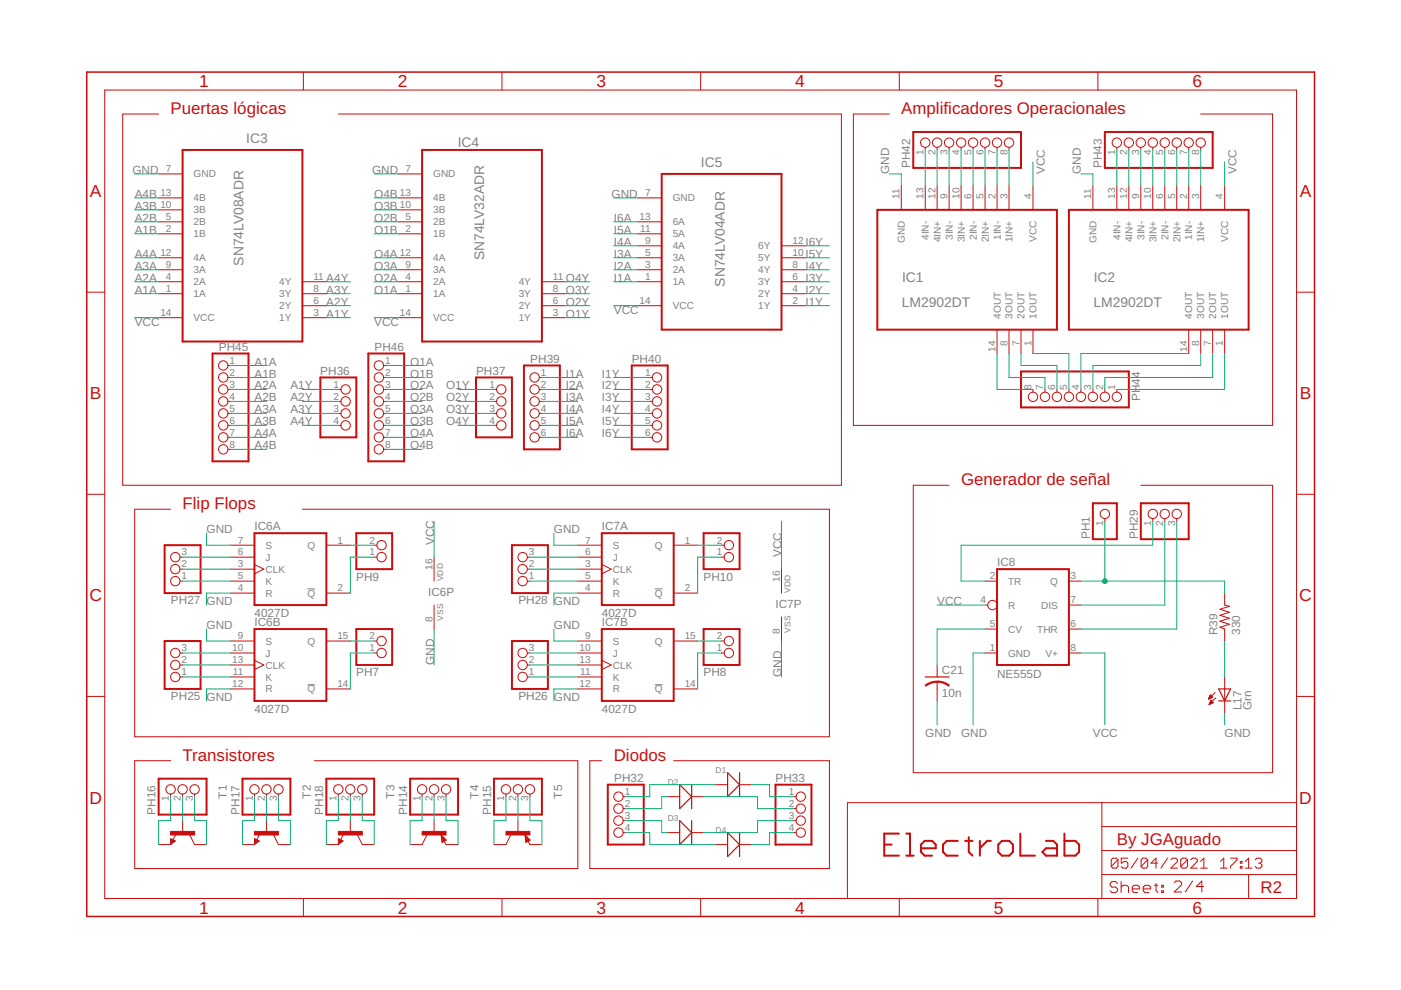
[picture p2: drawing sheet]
<svg xmlns="http://www.w3.org/2000/svg" width="297mm" height="210mm" viewBox="0 0 297 210" stroke-linecap="round" stroke-linejoin="round" font-family="sans-serif">
<path d="M65.2 124.9h1.6M138.8 124.9h1.7M65.2 145.2h1.6M138.8 145.2h1.7" fill="none" stroke="#808080" stroke-width=".21"/>
<g fill="none" stroke="#c90d0c" stroke-width=".21">
<path d="M22.2 19.1h252.7v171.4h-252.7zM64.3 15.3v3.8M106.4 15.3v3.8M148.5 15.3v3.8M190.7 15.3v3.8M232.8 15.3v3.8M33.6 24.2h-7.6v78.7h152.4v-78.7h-106.7M33.6 36.9h5.1M84.4 36.9h5.1M188.6 24.2h-7.7v66h88.9v-66h-15.2M191.1 39.4v5.1M196.2 31.2v.6"/>
<path d="M196.2 39.4v5.1M198.7 31.2v.6M198.7 39.4v5.1M201.2 31.2v.6M201.2 39.4v5.1M203.8 31.2v.6M203.8 39.4v5.1M206.3 31.2v.6M206.3 39.4v5.1M208.9 31.2v.6M208.9 39.4v5.1M211.4 31.2v.6"/>
<path d="M211.4 39.4v5.1M213.9 31.2v.6M213.9 39.4v5.1M219 39.4v5.1M231.7 39.4v5.1M236.8 31.2v.6M236.8 39.4v5.1M239.3 31.2v.6M239.3 39.4v5.1M241.9 31.2v.6M241.9 39.4v5.1M244.4 31.2v.6"/>
<path d="M244.4 39.4v5.1M247 31.2v.6M247 39.4v5.1M249.5 31.2v.6M249.5 39.4v5.1M252 31.2v.6M252 39.4v5.1M254.6 31.2v.6M254.6 39.4v5.1M259.7 39.4v5.1M33.6 59.7h5.1M33.6 57.2h5.1"/>
<path d="M33.6 54.7h5.1M33.6 49.6h5.1M33.6 47h5.1M33.6 44.5h5.1M33.6 42h5.1M64.1 59.7h5.1M84.4 59.7h5.1M84.4 57.2h5.1M84.4 54.7h5.1M84.4 49.6h5.1M84.4 47h5.1M84.4 44.5h5.1"/>
<path d="M84.4 42h5.1M114.9 59.7h5.1M135.2 59.7h5.1M135.2 57.2h5.1M135.2 54.7h5.1M135.2 49.6h5.1M135.2 47h5.1M135.2 42h5.1M135.2 52.1h5.1M165.7 59.7h5.1M165.7 57.2h5.1M165.7 54.7h5.1"/>
<path d="M165.7 52.1h5.1M18.4 62h3.8M33.6 67.4h5.1M33.6 62.3h5.1M48.3 77.5h.6M64.1 67.4h5.1M64.1 62.3h5.1M64.1 64.8h5.1M81.3 77.5h.6M84.4 67.4h5.1M84.4 62.3h5.1M114.9 67.4h5.1"/>
<path d="M114.9 62.3h5.1M114.9 64.8h5.1M135.2 64.8h5.1M165.7 62.3h5.1M165.7 64.8h5.1M211.4 69.9v5.1M213.9 69.9v5.1M216.5 69.9v5.1M219 69.9v5.1M252 69.9v5.1M254.6 69.9v5.1M257.1 69.9v5.1"/>
<path d="M259.7 69.9v5.1M274.9 62h3.8M48.3 90.2h.6M48.3 80h.6M48.3 82.6h.6M48.3 85.1h.6M48.3 87.7h.6M48.3 92.7h.6M48.3 95.3h.6M71.7 90.2h.6M71.7 82.6h.6M71.7 85.1h.6"/>
<path d="M71.7 87.7h.6M81.3 90.2h.6M81.3 80h.6M81.3 82.6h.6M81.3 85.1h.6M81.3 87.7h.6M81.3 92.7h.6M81.3 95.3h.6M104.7 90.2h.6M104.7 82.6h.6M104.7 85.1h.6M104.7 87.7h.6"/>
<path d="M114.3 90.2h.6M114.3 80h.6M114.3 82.6h.6M114.3 85.1h.6M114.3 87.7h.6M114.3 92.7h.6M137.8 90.2h.5M137.8 80h.5M137.8 82.6h.5M137.8 85.1h.5M137.8 87.7h.5M137.8 92.7h.5"/>
<path d="M219 82.6v.5M221.6 82.6v.5M224.1 82.6v.5M226.6 82.6v.5M229.2 82.6v.5M231.7 82.6v.5M234.3 82.6v.5M236.8 82.6v.5M18.4 104.8h3.8M36.2 108h-7.6v48.2h147.3v-48.2h-111.8M38.1 118.1h.6M48.9 115.6h5.1"/>
<path d="M48.9 118.1h5.1M54 119.7l1.9 1-1.9 1M69.2 115.6h5.1M79.3 115.6h.6M79.3 118.1h.6M92 118.1v5.1M111.8 118.1h.6M122.5 115.6h5.1M122.5 118.1h5.1M127.6 119.7l2 1-2 1M142.8 115.6h5.1M153 115.6h.5"/>
<path d="M153 118.1h.5M201.2 102.9h-7.6v60.9h76.2v-60.9h-27.9M234.3 110v.5M244.4 110v.5M247 110v.5M249.5 110v.5M274.9 104.8h3.8M38.1 120.7h.6M38.1 123.2h.6M38.1 138.5h.6M48.9 125.8h5.1M48.9 120.7h5.1"/>
<path d="M48.9 123.2h5.1M48.9 135.9h5.1M48.9 138.5h5.1M54 140l1.9 1-1.9 1M69.2 125.8h5.1M69.2 135.9h5.1M79.3 135.9h.6M79.3 138.5h.6M92 128.3v5.1M111.8 120.7h.6M111.8 123.2h.6M111.8 138.5h.6"/>
<path d="M122.5 125.8h5.1M122.5 120.7h5.1M122.5 123.2h5.1M122.5 135.9h5.1M122.5 138.5h5.1M127.6 140l2 1-2 1M142.8 125.8h5.1M142.8 135.9h5.1M153 135.9h.5M153 138.5h.5M165.7 120.7v5.1M165.7 130.8v5.1"/>
<path d="M208.9 123.2h2.5M208.9 138.5h2.5M208.9 128.3h.5M208.9 133.4h2.5M226.6 123.2h2.6M226.6 138.5h2.6M226.6 128.3h2.6M226.6 133.4h2.6M259.7 125.8v2.5l1 .2-2.1 .7 2.1 .6-2.1 .7 2.1 .6-2.1 .6 2.1 .7-2.1 .6 1.1 .4v2.5M18.4 147.7h3.8M38.1 141h.6M38.1 143.5h.6"/>
<path d="M48.9 146.1h5.1M48.9 141h5.1M48.9 143.5h5.1M69.2 146.1h5.1M111.8 141h.6M111.8 143.5h.6M122.5 146.1h5.1M122.5 141h5.1M122.5 143.5h5.1M142.8 146.1h5.1M198.7 141v2.5M198.7 144.5v4.1"/>
<path d="M256.3 148.1h.2M256.3 148h.5M256.4 147.9h.6M256.4 149.3h.1M256.4 147.7h.6M256.4 149.2h.3M256.5 147.6h.4M256.5 149.1h.5M256.5 147.5h.3M256.5 148.9h.7M256.6 147.4h.1M256.6 148.8h.5"/>
<path d="M256.6 147.3l.5 .5-.9 .4zM256.6 148.7h.4M256.7 148.6h.2M256.7 148.5l.5 .5-.9 .4zM257.6 146.8l-1.4 1.4M257.7 148l-1.4 1.4M259.7 143.5v7.7M274.9 147.7h3.8M33.6 179.1h2.6M36.2 161.3h-7.6v22.8h93.9v-22.8h-55.8M36.2 177.8l1 .5-1 .8zM36.2 168.4v.5"/>
<path d="M37.3 176.8l-.6 1.3M38.7 168.4v.5M38.7 174v2.5M40.2 177l1.1 2.1h2.5M41.3 168.4v.5M51.4 179.1h2.6M54 177.8l1 .5-1 .8zM54 168.4v.5M55.1 176.8l-.7 1.3M56.5 168.4v.5M56.5 174v2.5M58 177l1 2.1h2.6"/>
<path d="M59 168.4v.5M69.2 179.1h2.5M71.7 177.8l1 .5-1 .8zM71.7 168.4v.5M72.8 176.8l-.6 1.3M74.3 168.4v.5M74.3 174v2.5M75.8 177l1 2.1h2.5M76.8 168.4v.5M89.5 168.4v.5M90.5 177l-1 2.1h-2.5M92 168.4v.5"/>
<path d="M92 174v2.5M93.5 177.1l1.1 1-.9 .5zM94.2 178.4l.4 .7h2.5M94.6 168.4v.5M107.3 168.4v.5M108.3 177l-1 2.1h-2.6M109.8 168.4v.5M109.8 174v2.5M111.3 177.1l1.1 1-.9 .5zM112 178.4l.4 .7h2.5M112.4 168.4v.5M127.6 161.3h-2.5v22.8h50.8v-22.8h-33.1"/>
<path d="M132.1 168.9h.6M132.1 171.4h.6M132.1 174h.6M132.1 176.5h.6M141.6 168.9h2.5M141.6 176.5h2.5M146.6 168.9h2.6M146.6 176.5h2.6M151.7 166.4h2.6M151.7 179.1h2.6M156.8 166.4h2.5M156.8 179.1h2.5"/>
<path d="M168.2 168.9h.6M168.2 171.4h.6M168.2 174h.6M168.2 176.5h.6M233.6 170.2v20.3M233.6 175.3h41.3M274.9 170.2h-95.2v20.3M64.3 190.5v3.8M106.4 190.5v3.8M148.5 190.5v3.8M190.7 190.5v3.8M232.8 190.5v3.8"/>
<path d="M233.6 185.4h41.3M233.6 180.3h41.3M236.9 187.3l-.4-.4h-.7l-.4 .4v.4l.4 .4h.7l.4 .4v.4l-.4 .4h-.7l-.4-.4M237 182.3l-.3-.4h-.7l-.4 .4v1.4M237 182.3v1.4l-.3 .4h-.7l-.4-.4M237 182.3l-1.4 1.4M237.7 188.1l.4-.4h.8l.4 .4v1.2M237.7 186.9v2.4M239.1 181.9h-1.4v1.1l.7-.4h.4l.3 .4v.7l-.3 .4h-.7l-.4-.4M240.1 188.5h1.5v-.4l-.4-.4h-.8l-.3 .4v.8l.3 .4h.8M241.2 181.9l-1.4 2.2M242.4 188.5h1.5v-.4l-.3-.4h-.8l-.4 .4v.8l.4 .4h.8"/>
<path d="M243.3 182.3l-.3-.4h-.7l-.4 .4v1.4M243.3 182.3v1.4l-.3 .4h-.7l-.4-.4M243.3 182.3l-1.4 1.4M244.7 187.7h.8M245.1 187.3v1.6l.4 .4M245.4 183h-1.4l1.1-1.1v2.2M246.3 187.7h.4v.4h-.4zM246.3 188.9h.4v.4h-.4zM247.5 181.9l-1.4 2.2M248.2 182.3l.4-.4h.7l.3 .4v.3l-1.4 1.5h1.4M249 187.2l.3-.4h.8l.4 .4v.4l-1.5 1.5h1.5M251.8 182.3l-.4-.4h-.7l-.4 .4v1.4"/>
<path d="M251.8 182.3v1.4l-.4 .4h-.7l-.4-.4M251.8 182.3l-1.5 1.4M252.5 182.3l.3-.4h.7l.4 .4v.3l-1.4 1.5h1.4M252.9 186.8l-1.6 2.3M254.6 184.1h1.4M254.6 182.6l.6-.7v2.2M255.2 188h-1.6l1.2-1.2v2.3M258.8 184.1h1.4M258.8 182.6l.7-.7v2.2M260.9 181.9h1.4v.4l-1.4 1.4v.4M263 183.7h.3v.4h-.3zM263 182.6h.3v.4h-.3z"/>
<path d="M264 182.6l.7-.7v2.2M264 184.1h1.4M264.7 185.4v5.1M266.1 182.3l.4-.4h.7l.3 .4v.3l-.3 .4M266.8 183h.4M267.2 183l.3 .4v.3l-.3 .4h-.7l-.4-.4"/>
<circle cx="196.2" cy="30.2" r=".99"/>
<circle cx="198.7" cy="30.2" r=".99"/>
<circle cx="201.2" cy="30.2" r=".99"/>
<circle cx="203.8" cy="30.2" r=".99"/>
<circle cx="206.3" cy="30.2" r=".99"/>
<circle cx="208.9" cy="30.2" r=".99"/>
<circle cx="211.4" cy="30.2" r=".99"/>
<circle cx="213.9" cy="30.2" r=".99"/>
<circle cx="236.8" cy="30.2" r=".99"/>
<circle cx="239.3" cy="30.2" r=".99"/>
<circle cx="241.9" cy="30.2" r=".99"/>
<circle cx="244.4" cy="30.2" r=".99"/>
<circle cx="247" cy="30.2" r=".99"/>
<circle cx="249.5" cy="30.2" r=".99"/>
<circle cx="252" cy="30.2" r=".99"/>
<circle cx="254.6" cy="30.2" r=".99"/>
<circle cx="47.3" cy="77.5" r=".99"/>
<circle cx="80.3" cy="77.5" r=".99"/>
<circle cx="47.3" cy="87.7" r=".99"/>
<circle cx="47.3" cy="90.2" r=".99"/>
<circle cx="47.3" cy="92.7" r=".99"/>
<circle cx="47.3" cy="95.3" r=".99"/>
<circle cx="47.3" cy="85.1" r=".99"/>
<circle cx="47.3" cy="82.6" r=".99"/>
<circle cx="47.3" cy="80" r=".99"/>
<circle cx="73.3" cy="87.7" r=".99"/>
<circle cx="73.3" cy="90.2" r=".99"/>
<circle cx="73.3" cy="82.6" r=".99"/>
<circle cx="73.3" cy="85.1" r=".99"/>
<circle cx="80.3" cy="87.7" r=".99"/>
<circle cx="80.3" cy="90.2" r=".99"/>
<circle cx="80.3" cy="92.7" r=".99"/>
<circle cx="80.3" cy="95.3" r=".99"/>
<circle cx="80.3" cy="82.6" r=".99"/>
<circle cx="80.3" cy="85.1" r=".99"/>
<circle cx="80.3" cy="80" r=".99"/>
<circle cx="106.3" cy="87.7" r=".99"/>
<circle cx="106.3" cy="90.2" r=".99"/>
<circle cx="106.3" cy="85.1" r=".99"/>
<circle cx="106.3" cy="82.6" r=".99"/>
<circle cx="113.3" cy="87.7" r=".99"/>
<circle cx="113.3" cy="90.2" r=".99"/>
<circle cx="113.3" cy="92.7" r=".99"/>
<circle cx="113.3" cy="80" r=".99"/>
<circle cx="113.3" cy="85.1" r=".99"/>
<circle cx="113.3" cy="82.6" r=".99"/>
<circle cx="139.3" cy="87.7" r=".99"/>
<circle cx="139.3" cy="90.2" r=".99"/>
<circle cx="139.3" cy="92.7" r=".99"/>
<circle cx="139.3" cy="80" r=".99"/>
<circle cx="139.3" cy="85.1" r=".99"/>
<circle cx="139.3" cy="82.6" r=".99"/>
<circle cx="219" cy="84.1" r=".99"/>
<circle cx="221.6" cy="84.1" r=".99"/>
<circle cx="224.1" cy="84.1" r=".99"/>
<circle cx="226.6" cy="84.1" r=".99"/>
<circle cx="229.2" cy="84.1" r=".99"/>
<circle cx="231.7" cy="84.1" r=".99"/>
<circle cx="234.3" cy="84.1" r=".99"/>
<circle cx="236.8" cy="84.1" r=".99"/>
<circle cx="37.2" cy="118.1" r=".99"/>
<circle cx="80.9" cy="118.1" r=".99"/>
<circle cx="80.9" cy="115.6" r=".99"/>
<circle cx="110.8" cy="118.1" r=".99"/>
<circle cx="154.5" cy="115.6" r=".99"/>
<circle cx="154.5" cy="118.1" r=".99"/>
<circle cx="234.3" cy="109" r=".99"/>
<circle cx="244.4" cy="109" r=".99"/>
<circle cx="247" cy="109" r=".99"/>
<circle cx="249.5" cy="109" r=".99"/>
<circle cx="37.2" cy="123.2" r=".99"/>
<circle cx="37.2" cy="138.5" r=".99"/>
<circle cx="37.2" cy="120.7" r=".99"/>
<circle cx="80.9" cy="138.5" r=".99"/>
<circle cx="80.9" cy="135.9" r=".99"/>
<circle cx="110.8" cy="138.5" r=".99"/>
<circle cx="110.8" cy="123.2" r=".99"/>
<circle cx="110.8" cy="120.7" r=".99"/>
<circle cx="154.5" cy="138.5" r=".99"/>
<circle cx="154.5" cy="135.9" r=".99"/>
<circle cx="210.4" cy="128.3" r=".99"/>
<circle cx="37.2" cy="143.5" r=".99"/>
<circle cx="37.2" cy="141" r=".99"/>
<circle cx="110.8" cy="141" r=".99"/>
<circle cx="110.8" cy="143.5" r=".99"/>
<circle cx="36.2" cy="167.4" r=".99"/>
<circle cx="38.7" cy="167.4" r=".99"/>
<circle cx="41.3" cy="167.4" r=".99"/>
<circle cx="54" cy="167.4" r=".99"/>
<circle cx="56.5" cy="167.4" r=".99"/>
<circle cx="59" cy="167.4" r=".99"/>
<circle cx="71.7" cy="167.4" r=".99"/>
<circle cx="74.3" cy="167.4" r=".99"/>
<circle cx="76.8" cy="167.4" r=".99"/>
<circle cx="89.5" cy="167.4" r=".99"/>
<circle cx="92" cy="167.4" r=".99"/>
<circle cx="94.6" cy="167.4" r=".99"/>
<circle cx="107.3" cy="167.4" r=".99"/>
<circle cx="109.8" cy="167.4" r=".99"/>
<circle cx="112.4" cy="167.4" r=".99"/>
<circle cx="131.1" cy="168.9" r=".99"/>
<circle cx="131.1" cy="171.5" r=".99"/>
<circle cx="131.1" cy="174" r=".99"/>
<circle cx="131.1" cy="176.5" r=".99"/>
<circle cx="169.8" cy="171.5" r=".99"/>
<circle cx="169.8" cy="168.9" r=".99"/>
<circle cx="169.8" cy="174" r=".99"/>
<circle cx="169.8" cy="176.5" r=".99"/>
</g>
<path d="M18.4 15.3h260.3v179h-260.3z" fill="none" stroke="#c90d0c" stroke-width=".32"/>
<g fill="none" stroke="#c90d0c" stroke-width=".42">
<path d="M38.7 31.8h25.4v40.6h-25.4zM89.5 31.8h25.4v40.6h-25.4zM140.3 36.9h25.4v33h-25.4zM193.6 28h22.9v7.6h-22.9zM234.3 28h22.8v7.6h-22.8zM186 44.5h38.1v25.4h-38.1zM226.6 44.5h38.1v25.4h-38.1zM45.1 75h7.6v22.8h-7.6zM78.1 75h7.6v22.8h-7.6zM111.1 77.5h7.6v17.8h-7.6zM133.9 77.5h7.7v17.8h-7.7zM216.5 78.8h22.8v7.6h-22.8z"/>
<path d="M67.9 80h7.6v12.7h-7.6zM100.9 80h7.6v12.7h-7.6zM34.9 115.6h7.6v10.2h-7.6zM54 113.1h15.2v15.2h-15.2zM75.5 113.1h7.6v7.6h-7.6zM108.5 115.6h7.7v10.2h-7.7zM127.6 113.1h15.2v15.2h-15.2zM149.2 113.1h7.6v7.6h-7.6zM231.7 106.7h5.1v7.6h-5.1zM241.9 106.7h10.1v7.6h-10.1zM34.9 135.9h7.6v10.2h-7.6zM54 133.4h15.2v15.2h-15.2z"/>
<path d="M75.5 133.4h7.6v7.6h-7.6zM108.5 135.9h7.7v10.2h-7.7zM127.6 133.4h15.2v15.2h-15.2zM149.2 133.4h7.6v7.6h-7.6zM211.4 120.7h15.2v20.3h-15.2zM33.6 165.1h10.2v7.6h-10.2zM51.4 165.1h10.2v7.6h-10.2zM69.2 165.1h10.1v7.6h-10.1zM87 165.1h10.1v7.6h-10.1zM104.7 165.1h10.2v7.6h-10.2zM128.9 166.4h7.6v12.7h-7.6zM164.4 166.4h7.6v12.7h-7.6z"/>
<path d="M187.5 179.1h1.5M190.6 176.7h-3.1v4.7h3.1M192.2 176.7h.7v4.7M195.3 179.9h3.1v-.8l-.8-.8h-1.6l-.7 .8v1.5l.7 .8h1.6M203.1 178.3h-2.4l-.8 .8v1.5l.8 .8h2.4M204.6 178.3h1.6M205.4 177.5v3.1l.8 .8M207.8 178.3v3.1M210.1 178.3h-.8l-1.5 1.6M211.6 179.1l.8-.8h1.6l.8 .8v1.5l-.8 .8h-1.6l-.8-.8zM216.3 176.7v4.7h3.1M221.8 178.3h1.5l.8 .8v2.3h-2.3l-.8-.8 .8-.7h2.3"/>
<path d="M225.7 176.7v4.7h2.3l.8-.8v-1.5l-.8-.8h-2.3M192.2 181.4h1.5"/>
</g>
<g fill="none" stroke="#c90d0c" stroke-width=".25">
<path d="M196.2 143.5h5M258.4 146.1h2.5l-1.2 2.5zM258.4 148.6h2.5M36.3 178.1v.7l.6-.5-.5-.2v.3l.3-.1M54.1 178.1v.7l.6-.5-.5-.2v.3l.3-.1M71.9 178.1v.7l.6-.5-.5-.2v.3l.2-.1M93.9 178.1v-.4l.3 .4-.4 .2-.1-1 .7 .8-.6 .3M111.7 178.1v-.4l.3 .4-.4 .2-.1-1 .7 .8-.6 .3M144.1 174l2.5 2.5-2.5 2.6zM144.1 166.4l2.5 2.5-2.5 2.5zM146.6 166.4v5M146.6 174v5.1"/>
<path d="M154.3 163.8l2.5 2.6-2.5 2.5zM154.3 176.5l2.5 2.6-2.5 2.5zM156.8 163.8v5.1M156.8 176.5v5.1"/>
</g>
<g fill="#c90d0c" stroke="#c90d0c" stroke-width=".21">
<path d="M89.5 176.3h5.1v.7h-5.1z"/>
<path d="M107.3 176.3h5.1v.7h-5.1z"/>
<path d="M36.2 176.3h5.1v.7h-5.1z"/>
<path d="M54 176.3h5v.7h-5z"/>
<path d="M71.7 176.3h5.1v.7h-5.1z"/>
</g>
<g fill="#c90d0c" stroke="#c90d0c" stroke-width=".21">
<path d="M198.7 144.4l1.4 .2 1.2 .7-.2 .2-1.4-.7-1-.1z" fill-rule="evenodd"/>
<path d="M196.2 145.3l1.2-.7 1.3-.2v.3l-1 .1-1.4 .7z" fill-rule="evenodd"/>
</g>
<g fill="none" stroke="#0dab76" stroke-width=".21">
<path d="M28.6 36.9h5M79.3 36.9h5.1M188.6 36.9h2.5v2.5M196.2 31.8v7.6M198.7 31.8v7.6M201.2 31.8v7.6M203.8 31.8v7.6M206.3 31.8v7.6M208.9 31.8v7.6M211.4 31.8v7.6M213.9 31.8v7.6M219 34.3v5.1"/>
<path d="M229.2 36.9h2.5v2.5M236.8 31.8v7.6M239.3 31.8v7.6M241.9 31.8v7.6M244.4 31.8v7.6M247 31.8v7.6M249.5 31.8v7.6M252 31.8v7.6M254.6 31.8v7.6M259.7 34.3v5.1M28.6 42h5M28.6 59.7h5"/>
<path d="M28.6 57.2h5M28.6 54.7h5M28.6 49.6h5M28.6 47h5M28.6 44.5h5M69.2 59.7h5.1M79.3 42h5.1M79.3 59.7h5.1M79.3 57.2h5.1M79.3 54.7h5.1M79.3 49.6h5.1M79.3 47h5.1"/>
<path d="M79.3 44.5h5.1M120 59.7h5.1M130.1 42h5.1M130.1 59.7h5.1M130.1 57.2h5.1M130.1 54.7h5.1M130.1 52.1h5.1M130.1 49.6h5.1M130.1 47h5.1M170.8 59.7h5.1M170.8 57.2h5.1M170.8 54.7h5.1"/>
<path d="M170.8 52.1h5.1M28.6 67.4h5M28.6 62.3h5M48.9 77.5h7.6M69.2 67.4h5.1M69.2 64.8h5.1M69.2 62.3h5.1M79.3 67.4h5.1M79.3 62.3h5.1M81.9 77.5h7.6M120 67.4h5.1M120 64.8h5.1"/>
<path d="M120 62.3h5.1M130.1 64.8h5.1M170.8 64.8h5.1M170.8 62.3h5.1M211.4 75v7.6h7.6M213.9 75v5h7.7v2.6M216.5 75v2.5h7.6v5.1M219 75h7.6v7.6M252 75h-22.8v7.6M254.6 75v2.5h-22.9v5.1M257.1 75v5h-22.8v2.6M259.7 75v7.6h-22.9"/>
<path d="M48.9 82.6h7.6M48.9 80h7.6M48.9 85.1h7.6M48.9 87.7h7.6M48.9 90.2h7.6M48.9 92.7h7.6M48.9 95.3h7.6M64.1 82.6h7.6M64.1 85.1h7.6M64.1 87.7h7.6M64.1 90.2h7.6M81.9 82.6h7.6"/>
<path d="M81.9 80h7.6M81.9 85.1h7.6M81.9 87.7h7.6M81.9 90.2h7.6M81.9 92.7h7.6M81.9 95.3h7.6M97.1 82.6h7.6M97.1 85.1h7.6M97.1 87.7h7.6M97.1 90.2h7.6M114.9 82.6h7.6M114.9 80h7.6"/>
<path d="M114.9 85.1h7.6M114.9 87.7h7.6M114.9 90.2h7.6M114.9 92.7h7.6M130.1 82.6h7.7M130.1 80h7.7M130.1 85.1h7.7M130.1 87.7h7.7M130.1 90.2h7.7M130.1 92.7h7.7M38.7 118.1h10.2M43.8 113.1v2.5h5.1"/>
<path d="M74.3 115.6h5M79.3 118.1h-5v7.7M92 110.5v7.6M112.4 118.1h10.1M117.4 113.1v2.5h5.1M147.9 115.6h5.1M153 118.1h-5.1v7.7M165.7 110.5v10.2M234.3 110.5v12.7M244.4 110.5v5.1h-40.6v7.6h5.1M247 110.5v17.8h-17.8M249.5 110.5v22.9h-20.3"/>
<path d="M38.7 138.5h10.2M38.7 123.2h10.2M38.7 120.7h10.2M43.8 133.4v2.5h5.1M48.9 125.8h-5.1v2.5M74.3 135.9h5M79.3 138.5h-5v7.6M92 133.4v7.6M112.4 138.5h10.1M112.4 123.2h10.1M112.4 120.7h10.1M117.4 133.4v2.5h5.1"/>
<path d="M122.5 125.8h-5.1v2.5M147.9 135.9h5.1M153 138.5h-5.1v7.6M165.7 135.9v7.6M198.7 128.3h10.2M208.9 138.5h-2.6v15.2M208.9 133.4h-10.2v7.6M229.2 123.2h30.5v2.6M229.2 138.5h5.1v15.2M259.7 135.9v7.6M38.7 143.5h10.2M38.7 141h10.2"/>
<path d="M48.9 146.1h-5.1v2.5M112.4 143.5h10.1M112.4 141h10.1M122.5 146.1h-5.1v2.5M198.7 148.6v5.1M259.7 151.2v2.5M36.2 168.9v5.1h-2.6v5.1M38.7 168.9v5.1M41.3 168.9v5.1h2.5v5.1M54 168.9v5.1h-2.6v5.1M56.5 168.9v5.1M59 168.9v5.1h2.6v5.1"/>
<path d="M71.7 168.9v5.1h-2.5v5.1M74.3 168.9v5.1M76.8 168.9v5.1h2.5v5.1M89.5 168.9v5.1h-2.5v5.1M92 168.9v5.1M94.6 168.9v5.1h2.5v5.1M107.3 168.9v5.1h-2.6v5.1M109.8 168.9v5.1M112.4 168.9v5.1h2.5v5.1M132.7 176.5h5.1v2.6h13.9M132.7 174h7.6v2.5h1.3M141.6 168.9h-1.3v2.5h-7.6"/>
<path d="M149.2 168.9h11.4v2.5h7.6M151.7 166.4h-13.9v2.5h-5.1M159.3 166.4h3.9v2.5h5M168.2 174h-7.6v2.5h-11.4M168.2 176.5h-5v2.6h-3.9"/>
</g>
<circle cx="234.3" cy="123.2" r=".51" fill="#0dab76" stroke="#0dab76" stroke-width=".21"/>
<g font-size="3.7" fill="#c90d0c">
<text x="42.2" y="18.5">1</text>
<text x="84.4" y="18.5">2</text>
<text x="126.5" y="18.5">3</text>
<text x="168.6" y="18.5">4</text>
<text x="210.7" y="18.5">5</text>
<text x="252.8" y="18.5">6</text>
<text x="19.1" y="41.8">A</text>
<text x="275.6" y="41.8">A</text>
<text x="19.1" y="84.7">B</text>
<text x="275.6" y="84.7">B</text>
<text x="19" y="127.5">C</text>
<text x="275.5" y="127.5">C</text>
<text x="19" y="170.4">D</text>
<text x="275.5" y="170.4">D</text>
<text x="42.2" y="193.7">1</text>
<text x="84.4" y="193.7">2</text>
<text x="126.5" y="193.7">3</text>
<text x="168.6" y="193.7">4</text>
<text x="210.7" y="193.7">5</text>
<text x="252.8" y="193.7">6</text>
</g>
<g font-size="3.6" fill="#c90d0c">
<text x="36.2" y="24.2">Puertas lógicas</text>
<text x="191.1" y="24.2">Amplificadores Operacionales</text>
<text x="38.7" y="108">Flip Flops</text>
<text x="203.8" y="102.9">Generador de señal</text>
<text x="38.7" y="161.3">Transistores</text>
<text x="130.1" y="161.3">Diodos</text>
<text x="236.8" y="179.1">By JGAguado</text>
<text x="267.3" y="189.2">R2</text>
</g>
<g font-size="2.9" fill="#808080">
<text x="52.2" y="30.3">IC3</text>
<text x="97" y="31.2">IC4</text>
<text x="148.6" y="35.4">IC5</text>
<text x="51.6" y="56.3" transform="rotate(-90 51.6 56.3)">SN74LV08ADR</text>
<text x="102.7" y="55.2" transform="rotate(-90 102.7 55.2)">SN74LV32ADR</text>
<text x="191.3" y="59.7">IC1</text>
<text x="231.9" y="59.7">IC2</text>
<text x="153.7" y="60.8" transform="rotate(-90 153.7 60.8)">SN74LV04ADR</text>
<text x="191.2" y="65.2">LM2902DT</text>
<text x="231.8" y="65.2">LM2902DT</text>
</g>
<g font-size="2.5" fill="#808080">
<text x="193" y="35.6" transform="rotate(-90 193 35.6)">PH42</text>
<text x="233.6" y="35.6" transform="rotate(-90 233.6 35.6)">PH43</text>
<text x="28.1" y="36.9">GND</text>
<text x="28.6" y="41.9">A4B</text>
<text x="78.9" y="36.9">GND</text>
<text x="79.3" y="41.9">O4B</text>
<text x="129.7" y="41.9">GND</text>
<text x="188.5" y="36.9" transform="rotate(-90 188.5 36.9)">GND</text>
<text x="221.6" y="36.9" transform="rotate(-90 221.6 36.9)">VCC</text>
<text x="229.2" y="36.9" transform="rotate(-90 229.2 36.9)">GND</text>
<text x="262.2" y="36.9" transform="rotate(-90 262.2 36.9)">VCC</text>
<text x="28.6" y="47">A2B</text>
<text x="28.6" y="44.5">A3B</text>
<text x="79.3" y="47">O2B</text>
<text x="79.3" y="44.5">O3B</text>
<text x="130.1" y="47">I6A</text>
<text x="28.6" y="49.6">A1B</text>
<text x="79.3" y="49.6">O1B</text>
<text x="130.1" y="52.1">I4A</text>
<text x="130.1" y="49.6">I5A</text>
<text x="170.8" y="52.1">I6Y</text>
<text x="28.6" y="59.7">A2A</text>
<text x="28.6" y="57.2">A3A</text>
<text x="28.6" y="54.6">A4A</text>
<text x="69.2" y="59.7">A4Y</text>
<text x="79.3" y="59.7">O2A</text>
<text x="79.3" y="57.2">O3A</text>
<text x="79.3" y="54.6">O4A</text>
<text x="120" y="59.7">O4Y</text>
<text x="130.1" y="59.7">I1A</text>
<text x="130.1" y="57.2">I2A</text>
<text x="130.1" y="54.6">I3A</text>
<text x="170.8" y="54.6">I5Y</text>
<text x="170.8" y="57.2">I4Y</text>
<text x="170.8" y="59.7">I3Y</text>
<text x="28.6" y="62.3">A1A</text>
<text x="69.2" y="62.3">A3Y</text>
<text x="69.2" y="64.8">A2Y</text>
<text x="79.3" y="62.3">O1A</text>
<text x="120" y="64.8">O2Y</text>
<text x="120" y="62.3">O3Y</text>
<text x="170.8" y="62.3">I2Y</text>
<text x="170.8" y="64.8">I1Y</text>
<text x="28.6" y="69.1">VCC</text>
<text x="69.2" y="67.3">A1Y</text>
<text x="79.3" y="69.1">VCC</text>
<text x="120" y="67.3">O1Y</text>
<text x="130.1" y="66.6">VCC</text>
<text x="46.4" y="74.3">PH45</text>
<text x="53.9" y="77.5">A1A</text>
<text x="79.4" y="74.3">PH46</text>
<text x="87" y="77.5">O1A</text>
<text x="112.4" y="76.9">PH39</text>
<text x="133.9" y="76.9">PH40</text>
<text x="53.9" y="82.6">A2A</text>
<text x="53.9" y="80">A1B</text>
<text x="61.6" y="82.6">A1Y</text>
<text x="67.9" y="79.4">PH36</text>
<text x="87" y="82.6">O2A</text>
<text x="87" y="80">O1B</text>
<text x="94.6" y="82.6">O1Y</text>
<text x="100.9" y="79.4">PH37</text>
<text x="120" y="80">I1A</text>
<text x="120" y="82.6">I2A</text>
<text x="127.6" y="82.6">I2Y</text>
<text x="127.6" y="80">I1Y</text>
<text x="53.9" y="87.7">A3A</text>
<text x="53.9" y="85.1">A2B</text>
<text x="61.6" y="87.7">A3Y</text>
<text x="61.6" y="85.1">A2Y</text>
<text x="87" y="87.7">O3A</text>
<text x="87" y="85.1">O2B</text>
<text x="94.6" y="85.1">O2Y</text>
<text x="94.6" y="87.7">O3Y</text>
<text x="120" y="85.1">I3A</text>
<text x="120" y="87.7">I4A</text>
<text x="127.6" y="87.7">I4Y</text>
<text x="127.6" y="85.1">I3Y</text>
<text x="241.7" y="85" transform="rotate(-90 241.7 85)">PH44</text>
<text x="53.9" y="92.7">A4A</text>
<text x="53.9" y="90.2">A3B</text>
<text x="53.9" y="95.3">A4B</text>
<text x="61.6" y="90.2">A4Y</text>
<text x="87" y="92.7">O4A</text>
<text x="87" y="90.2">O3B</text>
<text x="87" y="95.3">O4B</text>
<text x="94.6" y="90.2">O4Y</text>
<text x="120" y="90.2">I5A</text>
<text x="120" y="92.7">I6A</text>
<text x="127.6" y="92.7">I6Y</text>
<text x="127.6" y="90.2">I5Y</text>
<text x="43.8" y="113.1">GND</text>
<text x="53.9" y="112.4">IC6A</text>
<text x="117.4" y="113.1">GND</text>
<text x="127.6" y="112.4">IC7A</text>
<text x="92" y="115.6" transform="rotate(-90 92 115.6)">VCC</text>
<text x="165.7" y="118.1" transform="rotate(-90 165.7 118.1)">VCC</text>
<text x="211.4" y="119.9">IC8</text>
<text x="231.1" y="114.3" transform="rotate(-90 231.1 114.3)">PH1</text>
<text x="241.2" y="114.3" transform="rotate(-90 241.2 114.3)">PH29</text>
<text x="75.5" y="123.1">PH9</text>
<text x="149.2" y="123.1">PH10</text>
<text x="36.3" y="128.2">PH27 GND</text>
<text x="53.9" y="130.8">4027D</text>
<text x="90.8" y="126.4">IC6P</text>
<text x="109.9" y="128.2">PH28</text>
<text x="117.4" y="128.3">GND</text>
<text x="127.6" y="130.8">4027D</text>
<text x="164.4" y="128.9">IC7P</text>
<text x="198.7" y="128.3">VCC</text>
<text x="43.8" y="133.4">GND</text>
<text x="53.9" y="132.7">IC6B</text>
<text x="117.4" y="133.4">GND</text>
<text x="127.6" y="132.7">IC7B</text>
<text x="258.2" y="134.6" transform="rotate(-90 258.2 134.6)">R39</text>
<text x="263" y="134.6" transform="rotate(-90 263 134.6)">330</text>
<text x="75.5" y="143.4">PH7</text>
<text x="92" y="141" transform="rotate(-90 92 141)">GND</text>
<text x="149.2" y="143.4">PH8</text>
<text x="165.7" y="143.5" transform="rotate(-90 165.7 143.5)">GND</text>
<text x="199.7" y="142.9">C21</text>
<text x="211.4" y="143.6">NE555D</text>
<text x="36.3" y="148.5">PH25 GND</text>
<text x="109.9" y="148.5">PH26</text>
<text x="117.4" y="148.6">GND</text>
<text x="199.7" y="147.7">10n</text>
<text x="53.9" y="151.1">4027D</text>
<text x="127.6" y="151.1">4027D</text>
<text x="263.2" y="150.6" transform="rotate(-90 263.2 150.6)">L17</text>
<text x="265.4" y="150.6" transform="rotate(-90 265.4 150.6)">Grn</text>
<text x="196.2" y="156.2">GND</text>
<text x="203.8" y="156.2">GND</text>
<text x="231.7" y="156.2">VCC</text>
<text x="259.7" y="156.2">GND</text>
<text x="130.2" y="165.7">PH32</text>
<text x="164.4" y="165.7">PH33</text>
<text x="33" y="172.7" transform="rotate(-90 33 172.7)">PH16</text>
<text x="48.1" y="169.3" transform="rotate(-90 48.1 169.3)">T1</text>
<text x="50.8" y="172.7" transform="rotate(-90 50.8 172.7)">PH17</text>
<text x="65.9" y="169.3" transform="rotate(-90 65.9 169.3)">T2</text>
<text x="68.5" y="172.7" transform="rotate(-90 68.5 172.7)">PH18</text>
<text x="83.7" y="169.3" transform="rotate(-90 83.7 169.3)">T3</text>
<text x="86.3" y="172.7" transform="rotate(-90 86.3 172.7)">PH14</text>
<text x="101.4" y="169.3" transform="rotate(-90 101.4 169.3)">T4</text>
<text x="104.1" y="172.7" transform="rotate(-90 104.1 172.7)">PH15</text>
<text x="119.2" y="169.3" transform="rotate(-90 119.2 169.3)">T5</text>
</g>
<g font-size="2.1" fill="#808080">
<text x="195.8" y="32.8" transform="rotate(-90 195.8 32.8)">1</text>
<text x="198.3" y="32.8" transform="rotate(-90 198.3 32.8)">2</text>
<text x="200.9" y="32.8" transform="rotate(-90 200.9 32.8)">3</text>
<text x="203.4" y="32.8" transform="rotate(-90 203.4 32.8)">4</text>
<text x="206" y="32.8" transform="rotate(-90 206 32.8)">5</text>
<text x="208.5" y="32.8" transform="rotate(-90 208.5 32.8)">6</text>
<text x="211" y="32.8" transform="rotate(-90 211 32.8)">7</text>
<text x="213.6" y="32.8" transform="rotate(-90 213.6 32.8)">8</text>
<text x="236.4" y="32.8" transform="rotate(-90 236.4 32.8)">1</text>
<text x="239" y="32.8" transform="rotate(-90 239 32.8)">2</text>
<text x="241.5" y="32.8" transform="rotate(-90 241.5 32.8)">3</text>
<text x="244.1" y="32.8" transform="rotate(-90 244.1 32.8)">4</text>
<text x="246.6" y="32.8" transform="rotate(-90 246.6 32.8)">5</text>
<text x="249.1" y="32.8" transform="rotate(-90 249.1 32.8)">6</text>
<text x="251.7" y="32.8" transform="rotate(-90 251.7 32.8)">7</text>
<text x="254.2" y="32.8" transform="rotate(-90 254.2 32.8)">8</text>
<text x="34" y="41.6">13</text>
<text x="35.2" y="36.5">7</text>
<text x="41" y="37.6">GND</text>
<text x="84.8" y="41.6">13</text>
<text x="86" y="36.5">7</text>
<text x="91.8" y="37.6">GND</text>
<text x="136.8" y="41.6">7</text>
<text x="34" y="44.1">10</text>
<text x="35.2" y="46.7">5</text>
<text x="41" y="47.8">2B</text>
<text x="41" y="45.3">3B</text>
<text x="41" y="42.7">4B</text>
<text x="84.8" y="44.1">10</text>
<text x="86" y="46.7">5</text>
<text x="91.8" y="47.8">2B</text>
<text x="91.8" y="45.3">3B</text>
<text x="91.8" y="42.7">4B</text>
<text x="135.6" y="46.7">13</text>
<text x="142.6" y="47.8">6A</text>
<text x="142.6" y="42.7">GND</text>
<text x="190.7" y="42.2" transform="rotate(-90 190.7 42.2)">11</text>
<text x="195.8" y="42.2" transform="rotate(-90 195.8 42.2)">13</text>
<text x="198.3" y="42.2" transform="rotate(-90 198.3 42.2)">12</text>
<text x="200.9" y="42.2" transform="rotate(-90 200.9 42.2)">9</text>
<text x="203.4" y="42.2" transform="rotate(-90 203.4 42.2)">10</text>
<text x="206" y="42.2" transform="rotate(-90 206 42.2)">6</text>
<text x="208.5" y="42.2" transform="rotate(-90 208.5 42.2)">5</text>
<text x="211" y="42.2" transform="rotate(-90 211 42.2)">2</text>
<text x="213.6" y="42.2" transform="rotate(-90 213.6 42.2)">3</text>
<text x="218.7" y="42.2" transform="rotate(-90 218.7 42.2)">4</text>
<text x="231.4" y="42.2" transform="rotate(-90 231.4 42.2)">11</text>
<text x="236.4" y="42.2" transform="rotate(-90 236.4 42.2)">13</text>
<text x="239" y="42.2" transform="rotate(-90 239 42.2)">12</text>
<text x="241.5" y="42.2" transform="rotate(-90 241.5 42.2)">9</text>
<text x="244.1" y="42.2" transform="rotate(-90 244.1 42.2)">10</text>
<text x="246.6" y="42.2" transform="rotate(-90 246.6 42.2)">6</text>
<text x="249.1" y="42.2" transform="rotate(-90 249.1 42.2)">5</text>
<text x="251.7" y="42.2" transform="rotate(-90 251.7 42.2)">2</text>
<text x="254.2" y="42.2" transform="rotate(-90 254.2 42.2)">3</text>
<text x="259.3" y="42.2" transform="rotate(-90 259.3 42.2)">4</text>
<text x="35.2" y="49.2">2</text>
<text x="41" y="50.3">1B</text>
<text x="86" y="49.2">2</text>
<text x="91.8" y="50.3">1B</text>
<text x="135.7" y="49.2">11</text>
<text x="136.8" y="51.8">9</text>
<text x="142.6" y="52.9">4A</text>
<text x="142.6" y="50.3">5A</text>
<text x="160.8" y="52.9">6Y</text>
<text x="168" y="51.8">12</text>
<text x="191.8" y="51.6" transform="rotate(-90 191.8 51.6)">GND</text>
<text x="196.9" y="50.9" transform="rotate(-90 196.9 50.9)">4IN-</text>
<text x="199.5" y="51.4" transform="rotate(-90 199.5 51.4)">4IN+</text>
<text x="202" y="50.9" transform="rotate(-90 202 50.9)">3IN-</text>
<text x="204.5" y="51.4" transform="rotate(-90 204.5 51.4)">3IN+</text>
<text x="207.1" y="50.9" transform="rotate(-90 207.1 50.9)">2IN-</text>
<text x="209.6" y="51.4" transform="rotate(-90 209.6 51.4)">2IN+</text>
<text x="212.2" y="50.9" transform="rotate(-90 212.2 50.9)">1IN-</text>
<text x="214.7" y="51.4" transform="rotate(-90 214.7 51.4)">1IN+</text>
<text x="219.8" y="51.3" transform="rotate(-90 219.8 51.3)">VCC</text>
<text x="232.5" y="51.6" transform="rotate(-90 232.5 51.6)">GND</text>
<text x="237.6" y="50.9" transform="rotate(-90 237.6 50.9)">4IN-</text>
<text x="240.1" y="51.4" transform="rotate(-90 240.1 51.4)">4IN+</text>
<text x="242.6" y="50.9" transform="rotate(-90 242.6 50.9)">3IN-</text>
<text x="245.2" y="51.4" transform="rotate(-90 245.2 51.4)">3IN+</text>
<text x="247.7" y="50.9" transform="rotate(-90 247.7 50.9)">2IN-</text>
<text x="250.3" y="51.4" transform="rotate(-90 250.3 51.4)">2IN+</text>
<text x="252.8" y="50.9" transform="rotate(-90 252.8 50.9)">1IN-</text>
<text x="255.3" y="51.4" transform="rotate(-90 255.3 51.4)">1IN+</text>
<text x="260.4" y="51.3" transform="rotate(-90 260.4 51.3)">VCC</text>
<text x="34" y="54.3">12</text>
<text x="35.2" y="59.4">4</text>
<text x="35.2" y="56.8">9</text>
<text x="41" y="57.9">3A</text>
<text x="41" y="55.4">4A</text>
<text x="66.4" y="59.4">11</text>
<text x="84.8" y="54.3">12</text>
<text x="86" y="59.4">4</text>
<text x="86" y="56.8">9</text>
<text x="91.8" y="57.9">3A</text>
<text x="91.8" y="55.4">4A</text>
<text x="117.2" y="59.4">11</text>
<text x="136.8" y="59.4">1</text>
<text x="136.8" y="56.8">3</text>
<text x="136.8" y="54.3">5</text>
<text x="142.6" y="57.9">2A</text>
<text x="142.6" y="55.4">3A</text>
<text x="160.8" y="57.9">4Y</text>
<text x="160.8" y="55.4">5Y</text>
<text x="168" y="59.4">6</text>
<text x="168" y="56.8">8</text>
<text x="168" y="54.3">10</text>
<text x="35.2" y="61.9">1</text>
<text x="41" y="63">1A</text>
<text x="41" y="60.5">2A</text>
<text x="59.2" y="65.6">2Y</text>
<text x="59.2" y="63">3Y</text>
<text x="59.2" y="60.5">4Y</text>
<text x="66.4" y="64.4">6</text>
<text x="66.4" y="61.9">8</text>
<text x="86" y="61.9">1</text>
<text x="91.8" y="63">1A</text>
<text x="91.8" y="60.5">2A</text>
<text x="110" y="65.6">2Y</text>
<text x="110" y="63">3Y</text>
<text x="110" y="60.5">4Y</text>
<text x="117.2" y="64.4">6</text>
<text x="117.2" y="61.9">8</text>
<text x="135.6" y="64.4">14</text>
<text x="142.6" y="65.6">VCC</text>
<text x="142.6" y="60.5">1A</text>
<text x="160.8" y="65.6">1Y</text>
<text x="160.8" y="63">2Y</text>
<text x="160.8" y="60.5">3Y</text>
<text x="168" y="64.4">2</text>
<text x="168" y="61.9">4</text>
<text x="34" y="67">14</text>
<text x="41" y="68.1">VCC</text>
<text x="59.2" y="68.1">1Y</text>
<text x="66.4" y="67">3</text>
<text x="84.8" y="67">14</text>
<text x="91.8" y="68.1">VCC</text>
<text x="110" y="68.1">1Y</text>
<text x="117.2" y="67">3</text>
<text x="212.2" y="67.5" transform="rotate(-90 212.2 67.5)">4OUT</text>
<text x="214.7" y="67.5" transform="rotate(-90 214.7 67.5)">3OUT</text>
<text x="217.2" y="67.5" transform="rotate(-90 217.2 67.5)">2OUT</text>
<text x="219.8" y="67.5" transform="rotate(-90 219.8 67.5)">1OUT</text>
<text x="252.8" y="67.5" transform="rotate(-90 252.8 67.5)">4OUT</text>
<text x="255.3" y="67.5" transform="rotate(-90 255.3 67.5)">3OUT</text>
<text x="257.9" y="67.5" transform="rotate(-90 257.9 67.5)">2OUT</text>
<text x="260.4" y="67.5" transform="rotate(-90 260.4 67.5)">1OUT</text>
<text x="48.7" y="77.1">1</text>
<text x="81.7" y="77.1">1</text>
<text x="211" y="74.6" transform="rotate(-90 211 74.6)">14</text>
<text x="213.6" y="73.4" transform="rotate(-90 213.6 73.4)">8</text>
<text x="216.1" y="73.4" transform="rotate(-90 216.1 73.4)">7</text>
<text x="218.7" y="73.4" transform="rotate(-90 218.7 73.4)">1</text>
<text x="251.7" y="74.6" transform="rotate(-90 251.7 74.6)">14</text>
<text x="254.2" y="73.4" transform="rotate(-90 254.2 73.4)">8</text>
<text x="256.8" y="73.4" transform="rotate(-90 256.8 73.4)">7</text>
<text x="259.3" y="73.4" transform="rotate(-90 259.3 73.4)">1</text>
<text x="48.7" y="79.7">2</text>
<text x="48.7" y="82.2">3</text>
<text x="70.7" y="82.2">1</text>
<text x="81.7" y="79.7">2</text>
<text x="81.7" y="82.2">3</text>
<text x="103.8" y="82.2">1</text>
<text x="114.7" y="79.7">1</text>
<text x="114.7" y="82.2">2</text>
<text x="136.8" y="79.7">1</text>
<text x="136.8" y="82.2">2</text>
<text x="218.7" y="82.8" transform="rotate(-90 218.7 82.8)">8</text>
<text x="221.2" y="82.8" transform="rotate(-90 221.2 82.8)">7</text>
<text x="223.7" y="82.8" transform="rotate(-90 223.7 82.8)">6</text>
<text x="226.3" y="82.8" transform="rotate(-90 226.3 82.8)">5</text>
<text x="228.8" y="82.8" transform="rotate(-90 228.8 82.8)">4</text>
<text x="231.4" y="82.8" transform="rotate(-90 231.4 82.8)">3</text>
<text x="233.9" y="82.8" transform="rotate(-90 233.9 82.8)">2</text>
<text x="236.4" y="82.8" transform="rotate(-90 236.4 82.8)">1</text>
<text x="48.7" y="84.8">4</text>
<text x="48.7" y="87.3">5</text>
<text x="48.7" y="89.8">6</text>
<text x="70.7" y="84.8">2</text>
<text x="70.7" y="87.3">3</text>
<text x="70.7" y="89.8">4</text>
<text x="81.7" y="84.8">4</text>
<text x="81.7" y="87.3">5</text>
<text x="81.7" y="89.8">6</text>
<text x="103.8" y="84.8">2</text>
<text x="103.8" y="87.3">3</text>
<text x="103.8" y="89.8">4</text>
<text x="114.7" y="84.8">3</text>
<text x="114.7" y="87.3">4</text>
<text x="114.7" y="89.8">5</text>
<text x="136.8" y="84.8">3</text>
<text x="136.8" y="87.3">4</text>
<text x="136.8" y="89.8">5</text>
<text x="48.7" y="92.4">7</text>
<text x="48.7" y="94.9">8</text>
<text x="81.7" y="92.4">7</text>
<text x="81.7" y="94.9">8</text>
<text x="114.7" y="92.4">6</text>
<text x="136.8" y="92.4">6</text>
<text x="233.9" y="111.5" transform="rotate(-90 233.9 111.5)">1</text>
<text x="244.1" y="111.5" transform="rotate(-90 244.1 111.5)">1</text>
<text x="246.6" y="111.5" transform="rotate(-90 246.6 111.5)">2</text>
<text x="249.1" y="111.5" transform="rotate(-90 249.1 111.5)">3</text>
<text x="38.5" y="117.8">3</text>
<text x="50.4" y="117.8">6</text>
<text x="50.4" y="115.2">7</text>
<text x="56.3" y="118.9">J</text>
<text x="56.3" y="116.4">S</text>
<text x="65.2" y="116.4">Q</text>
<text x="71.5" y="115.2">1</text>
<text x="78.4" y="117.8">1</text>
<text x="78.4" y="115.2">2</text>
<text x="112.2" y="117.8">3</text>
<text x="124.1" y="117.8">6</text>
<text x="124.1" y="115.2">7</text>
<text x="129.9" y="118.9">J</text>
<text x="129.9" y="116.4">S</text>
<text x="138.8" y="116.4">Q</text>
<text x="145.2" y="115.2">1</text>
<text x="152" y="117.8">1</text>
<text x="152" y="115.2">2</text>
<text x="38.5" y="122.9">1</text>
<text x="38.5" y="120.3">2</text>
<text x="50.4" y="120.3">3</text>
<text x="50.4" y="125.4">4</text>
<text x="50.4" y="122.9">5</text>
<text x="56.3" y="121.4">CLK</text>
<text x="56.3" y="124">K</text>
<text x="71.5" y="125.4">2</text>
<text x="91.7" y="120.9" transform="rotate(-90 91.7 120.9)">16</text>
<text x="112.2" y="122.9">1</text>
<text x="112.2" y="120.3">2</text>
<text x="124.1" y="120.3">3</text>
<text x="124.1" y="125.4">4</text>
<text x="124.1" y="122.9">5</text>
<text x="129.9" y="121.4">CLK</text>
<text x="129.9" y="124">K</text>
<text x="145.2" y="125.4">2</text>
<text x="165.3" y="123.4" transform="rotate(-90 165.3 123.4)">16</text>
<text x="209.9" y="122.9">2</text>
<text x="213.7" y="124">TR</text>
<text x="222.6" y="124">Q</text>
<text x="227" y="122.9">3</text>
<text x="56.3" y="126.5">R</text>
<text x="65.2" y="126.5">Q</text>
<text x="91.7" y="131.8" transform="rotate(-90 91.7 131.8)">8</text>
<text x="129.9" y="126.5">R</text>
<text x="138.8" y="126.5">Q</text>
<text x="207.9" y="127.9">4</text>
<text x="213.7" y="129">R</text>
<text x="220.7" y="129">DIS</text>
<text x="227" y="127.9">7</text>
<text x="50.4" y="135.5">9</text>
<text x="56.3" y="136.7">S</text>
<text x="65.2" y="136.7">Q</text>
<text x="71.5" y="135.5">15</text>
<text x="78.4" y="135.5">2</text>
<text x="124.1" y="135.5">9</text>
<text x="129.9" y="136.7">S</text>
<text x="138.8" y="136.7">Q</text>
<text x="145.2" y="135.5">15</text>
<text x="152" y="135.5">2</text>
<text x="165.3" y="134.3" transform="rotate(-90 165.3 134.3)">8</text>
<text x="209.9" y="133">5</text>
<text x="213.7" y="134.1">CV</text>
<text x="219.9" y="134.1">THR</text>
<text x="227" y="133">6</text>
<text x="38.5" y="143.2">1</text>
<text x="38.5" y="140.6">2</text>
<text x="38.5" y="138.1">3</text>
<text x="49.2" y="140.6">13</text>
<text x="49.2" y="138.1">10</text>
<text x="49.4" y="143.2">11</text>
<text x="56.3" y="141.7">CLK</text>
<text x="56.3" y="139.2">J</text>
<text x="78.4" y="138.1">1</text>
<text x="112.2" y="143.2">1</text>
<text x="112.2" y="140.6">2</text>
<text x="112.2" y="138.1">3</text>
<text x="122.9" y="140.6">13</text>
<text x="122.9" y="138.1">10</text>
<text x="123" y="143.2">11</text>
<text x="129.9" y="141.7">CLK</text>
<text x="129.9" y="139.2">J</text>
<text x="152" y="138.1">1</text>
<text x="209.9" y="138.1">1</text>
<text x="213.7" y="139.2">GND</text>
<text x="221.6" y="139.2">V+</text>
<text x="227" y="138.1">8</text>
<text x="49.2" y="145.7">12</text>
<text x="56.3" y="146.8">R</text>
<text x="56.3" y="144.3">K</text>
<text x="65.2" y="146.8">Q</text>
<text x="71.5" y="145.7">14</text>
<text x="122.9" y="145.7">12</text>
<text x="129.9" y="146.8">R</text>
<text x="129.9" y="144.3">K</text>
<text x="138.8" y="146.8">Q</text>
<text x="145.2" y="145.7">14</text>
<text x="35.8" y="169.9" transform="rotate(-90 35.8 169.9)">1</text>
<text x="38.4" y="169.9" transform="rotate(-90 38.4 169.9)">2</text>
<text x="40.9" y="169.9" transform="rotate(-90 40.9 169.9)">3</text>
<text x="53.6" y="169.9" transform="rotate(-90 53.6 169.9)">1</text>
<text x="56.1" y="169.9" transform="rotate(-90 56.1 169.9)">2</text>
<text x="58.7" y="169.9" transform="rotate(-90 58.7 169.9)">3</text>
<text x="71.4" y="169.9" transform="rotate(-90 71.4 169.9)">1</text>
<text x="73.9" y="169.9" transform="rotate(-90 73.9 169.9)">2</text>
<text x="76.4" y="169.9" transform="rotate(-90 76.4 169.9)">3</text>
<text x="89.1" y="169.9" transform="rotate(-90 89.1 169.9)">1</text>
<text x="91.7" y="169.9" transform="rotate(-90 91.7 169.9)">2</text>
<text x="94.2" y="169.9" transform="rotate(-90 94.2 169.9)">3</text>
<text x="106.9" y="169.9" transform="rotate(-90 106.9 169.9)">1</text>
<text x="109.5" y="169.9" transform="rotate(-90 109.5 169.9)">2</text>
<text x="112" y="169.9" transform="rotate(-90 112 169.9)">3</text>
<text x="132.5" y="168.6">1</text>
<text x="132.5" y="171.1">2</text>
<text x="132.5" y="173.6">3</text>
<text x="167.2" y="168.6">1</text>
<text x="167.2" y="171.1">2</text>
<text x="167.2" y="173.6">3</text>
<text x="132.5" y="176.2">4</text>
<text x="167.2" y="176.2">4</text>
</g>
<g font-size="1.8" fill="#808080">
<text x="93.9" y="123.2" transform="rotate(-90 93.9 123.2)">VDD</text>
<text x="167.6" y="125.7" transform="rotate(-90 167.6 125.7)">VDD</text>
<text x="93.9" y="131.6" transform="rotate(-90 93.9 131.6)">VSS</text>
<text x="167.6" y="134.1" transform="rotate(-90 167.6 134.1)">VSS</text>
<text x="141.6" y="166.4">D2</text>
<text x="151.7" y="163.8">D1</text>
<text x="141.6" y="174">D3</text>
<text x="151.7" y="176.5">D4</text>
</g>
</svg>
